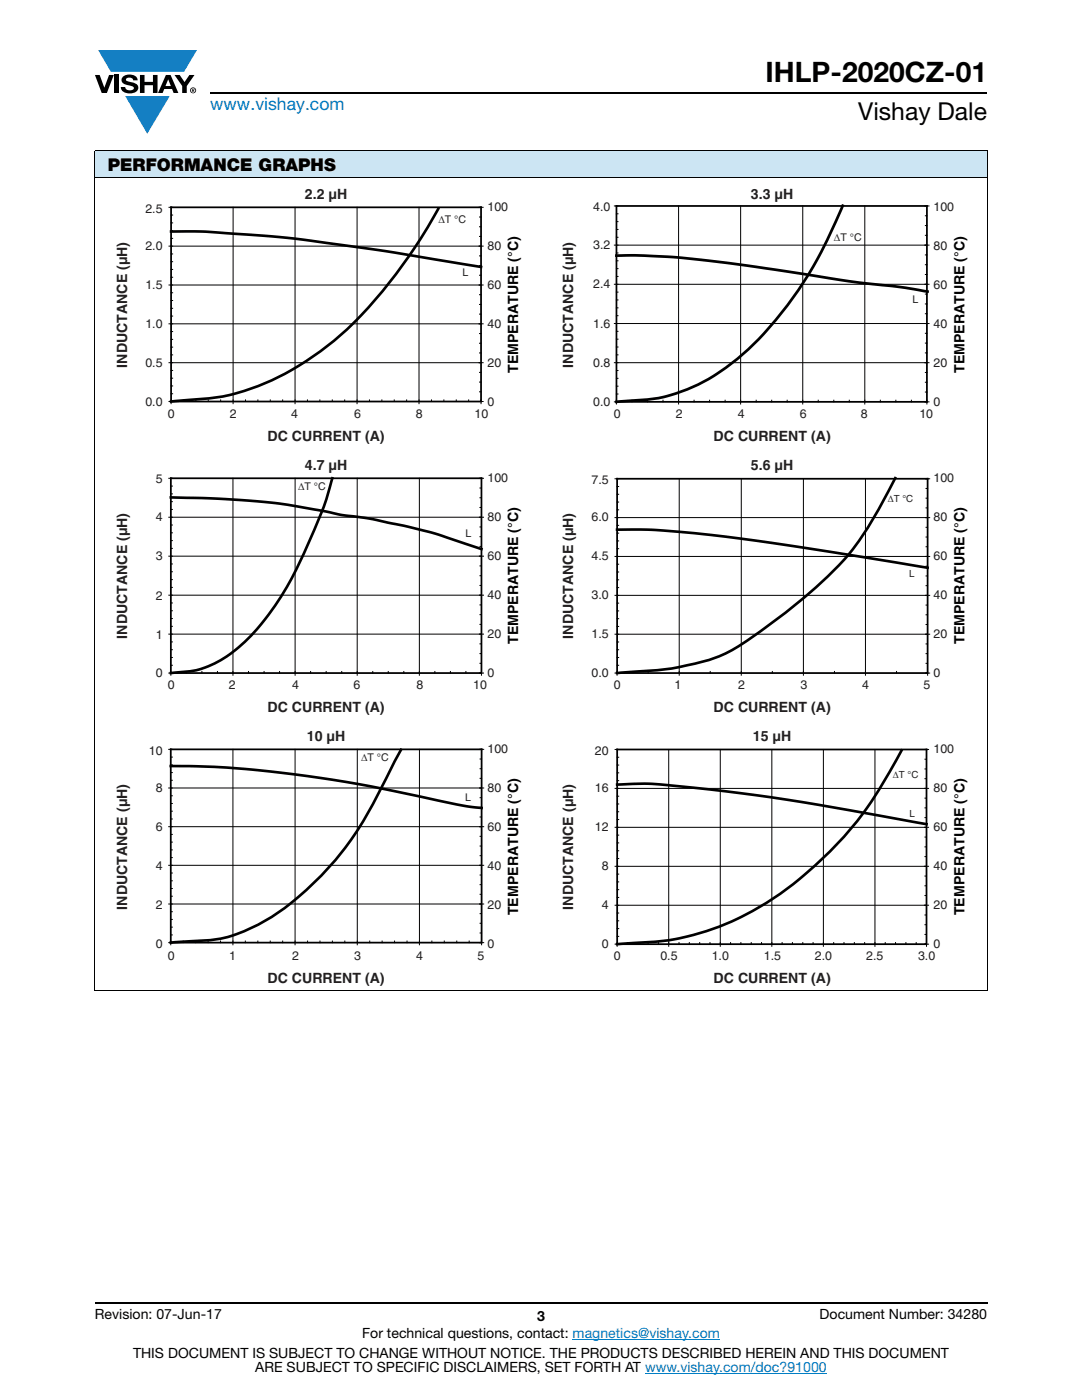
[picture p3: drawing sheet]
<svg xmlns="http://www.w3.org/2000/svg" width="216mm" height="279mm" viewBox="0 0 216 279" stroke-linecap="round" stroke-linejoin="round" font-family="sans-serif">
<g fill="#147fc3">
<path d="M19.6 10h19.7l-2.6 4.3h-1.1h-13.5z"/>
<path d="M25 19.2h8.9l-4.5 7.5z"/>
</g>
<g fill="#000">
<path d="M18.9 15h1l.9 2.5 1-2.5h.9l-1.4 3.6h-1zM22.9 15h.9v3.6h-.9zM24.6 15.3a2.1 2.1 0 0 1 2.8 .3l.1 .4h-.9a.79 .79 0 0 0-.7-.5 .79 .79 0 0 0-.8 .4l.3 .3 1 .2a1.08 1.08 0 0 1 1.2 1 1.08 1.08 0 0 1-1.1 1.2 1.73 1.73 0 0 1-2.4-1.2h.9a.96 .96 0 0 0 .8 .6 .96 .96 0 0 0 .9-.4 1.31 1.31 0 0 0-1.2-.6 1.03 1.03 0 0 1-1.1-.6 1.03 1.03 0 0 1 .2-1.1zM27.9 15h.9v1.3h1.7v-1.3h.9v3.6h-.9v-1.6h-1.7v1.6h-.9zM34.8 15h1.1l.9 1.4 1-1.4h1l-1.5 2.2v1.4h-.9v-1.4z"/>
<path d="M33.6 15.9l.5 1.3h-1.1zM33.1 15l-1.6 3.6h1l.3-.8h1.5l.3 .8h1l-1.6-3.6z"/>
<path d="M38.4 17.8h.2v.2h-.2zM38.3 17.7v.7h.1v-.3l.4 .3-.2-.3 .2-.2-.1-.2z"/>
<path d="M38.1 18a.46 .46 0 0 1 .9 0 .46 .46 0 0 1-.9 0zM37.9 18a.6 .6 0 0 0 1.2 0 .6 .6 0 0 0-1.2 0z"/>
</g>
<path d="M42 18.6h155M18.9 260h178.1" fill="none" stroke="#000" stroke-width=".36"/>
<path d="M114.3 267.3h29.3M128.7 274h36.3" fill="none" stroke="#007ec4" stroke-width=".2"/>
<path d="M18.9 30h178.1v5.5h-178.1z" fill="#cce5f3"/>
<path d="M18.9 30h178.1M18.9 35.5h178.1M18.9 30.1v167.6M197 30.1v167.6M18.9 197.8h178.1" fill="none" stroke="#000" stroke-width=".2"/>
<path d="M22.9 37.3h81.2v51.4h-81.2z" fill="#fff"/>
<g fill="none" stroke="#000" stroke-width=".2">
<path d="M34.1 60h.3M34.1 58.4h.3M34.1 55.3h.3M34.1 53.8h.3M34.1 52.2h.3M34.1 50.7h.3M34.1 47.6h.3M34.1 46h.3M34.1 44.5h.3M34.1 42.9h.3M34.4 41.4h-.7M46.5 41.4v39.2"/>
<path d="M58.9 41.4v39.2M71.2 41.4v39.2M83.6 41.4v39.2M95.6 41.4h.8M95.7 58.8h.3M95.7 54.9h.3M95.7 53h.3M95.7 51.1h.3M95.7 47.2h.3M95.7 45.3h.3M95.7 43.3h.3M96.4 56.9h-62.7"/>
<path d="M96.4 49.1h-62.7M34.1 64.6h61.9M34.1 78.6h.3M34.1 77h.3M34.1 75.5h.3M34.1 73.9h.3M34.1 70.8h.3M34.1 69.3h.3M34.1 67.7h.3M34.1 66.2h.3M34.1 63.1h.3M34.1 61.5h.3"/>
<path d="M34.1 79.8v.8M34.4 64.6h-.7M36.6 79.8v.3M39.1 79.8v.3M41.6 79.8v.3M44 79.8v.3M49 79.8v.3M51.5 79.8v.3M53.9 79.8v.3M56.4 79.8v.3M61.3 79.8v.3M63.8 79.8v.3"/>
<path d="M66.3 79.8v.3M68.8 79.8v.3M73.7 79.8v.3M76.2 79.8v.3M78.7 79.8v.3M81.1 79.8v.3M86.1 79.8v.3M88.6 79.8v.3M91 79.8v.3M93.5 79.8v.3M95.6 64.6h.8M95.7 78.2h.3"/>
<path d="M95.7 76.3h.3M95.7 74.3h.3M95.7 70.4h.3M95.7 68.5h.3M95.7 66.6h.3M95.7 62.7h.3M95.7 60.8h.3M96 79.8v.8M96.4 72.4h-62.7M34.4 80.1h-.7M95.6 80.1h.8"/>
</g>
<path d="M34.1 41.4h61.9v38.7h-61.9z" fill="none" stroke="#000" stroke-width=".35"/>
<path d="M34.1 46.2a199 199 0 0 1 20.1 1 603.7 603.7 0 0 1 41.8 6.1M87.4 41.7a100 100 0 0 1-19.4 25.2 51.4 51.4 0 0 1-24.4 12.4l-9.5 .8" fill="none" stroke="#000" stroke-width=".53"/>
<path d="M112 37.3h81.1v51.4h-81.1z" fill="#fff"/>
<g fill="none" stroke="#000" stroke-width=".2">
<path d="M122.6 56.7h62.8M122.6 48.9h62.8M122.6 41.1h.7M123 59.9h.3M123 58.3h.3M123 55.2h.3M123 53.6h.3M123 52h.3M123 50.5h.3M123 47.4h.3M123 45.8h.3M123 44.2h.3"/>
<path d="M123 42.7h.3M135.4 41.1v39.5M147.8 41.1v39.1M160.2 41.1v39.5M172.6 41.1v39.5M184.5 41.1h.9M184.6 58.7h.4M184.6 54.8h.4M184.6 52.8h.4M184.6 50.9h.4M184.6 47h.4M184.6 45h.4"/>
<path d="M184.6 43.1h.4M122.6 72.4h62.8M122.6 64.6h62.8M123 78.6h.3M123 77.1h.3M123 75.5h.3M123 73.9h.3M123 70.8h.3M123 69.3h.3M123 67.7h.3M123 66.1h.3M123 63h.3"/>
<path d="M123 61.4h.3M123 79.9v.7M126.1 79.9v.3M129.2 79.9v.3M132.3 79.9v.3M138.5 79.9v.3M141.6 79.9v.3M144.7 79.9v.3M150.9 79.9v.3M154 79.9v.3M157.1 79.9v.3M163.3 79.9v.3"/>
<path d="M166.4 79.9v.3M169.5 79.9v.3M175.7 79.9v.3M178.8 79.9v.3M181.9 79.9v.3M184.6 78.2h.4M184.6 76.3h.4M184.6 74.3h.4M184.6 70.4h.4M184.6 68.5h.4M184.6 66.5h.4M184.6 62.6h.4"/>
<path d="M184.6 60.7h.4M185 79.9v.7M122.6 80.2h.7M147.8 80.2v.4M184.5 80.2h.9"/>
</g>
<path d="M123 41.1h62v39.1h-62z" fill="none" stroke="#000" stroke-width=".35"/>
<path d="M123 51a147 147 0 0 1 26 2l11.2 1.7a248.9 248.9 0 0 0 20.4 2.7l4.5 .8M168.2 41.1a81.6 81.6 0 0 1-17.3 27.1 38.1 38.1 0 0 1-19.4 11.2l-2.9 .4-5.6 .4" fill="none" stroke="#000" stroke-width=".54"/>
<path d="M22.9 91.4h81.2v51.4h-81.2z" fill="#fff"/>
<g fill="none" stroke="#000" stroke-width=".2">
<path d="M34.1 98.6h.3M34.1 97h.3M34.4 95.5h-.7M46.5 95.5v39.3M58.9 95.5v39.3M71.3 95.5v39.3M83.7 95.5v39.3M95.7 95.5h.8M95.8 99.3h.3M95.8 97.4h.3M34.1 117.2h.3M34.1 115.7h.3"/>
<path d="M34.1 114.1h.3M34.1 112.6h.3M34.1 109.4h.3M34.1 107.9h.3M34.1 106.3h.3M34.1 104.8h.3M34.1 101.7h.3M34.1 100.1h.3M95.8 116.8h.3M95.8 114.9h.3M95.8 112.9h.3M95.8 109.1h.3"/>
<path d="M95.8 107.1h.3M95.8 105.2h.3M95.8 101.3h.3M96.5 118.8h-62.8M96.5 111h-62.8M96.5 103.2h-62.8M34.1 132.8h.3M34.1 131.2h.3M34.1 129.7h.3M34.1 128.1h.3M34.1 125h.3M34.1 123.4h.3"/>
<path d="M34.1 121.9h.3M34.1 120.3h.3M34.1 134v.8M34.4 134.3h-.7M37.2 134v.3M40.3 134v.3M43.4 134v.3M49.6 134v.3M52.7 134v.3M55.8 134v.3M62 134v.3M65.1 134v.3"/>
<path d="M68.2 134v.3M74.4 134v.3M77.5 134v.3M80.6 134v.3M86.8 134v.3M89.9 134v.3M93 134v.3M95.7 134.3h.8M95.8 132.4h.3M95.8 130.4h.3M95.8 128.5h.3M95.8 124.6h.3"/>
<path d="M95.8 122.7h.3M95.8 120.7h.3M96.1 134v.8M96.5 126.6h-62.8"/>
</g>
<path d="M34.1 95.5h62v38.8h-62z" fill="none" stroke="#000" stroke-width=".35"/>
<path d="M34.1 99.3a147.5 147.5 0 0 1 31.8 3l1.5 .3a100.1 100.1 0 0 1 11.6 2l7.8 1.9 9.3 3.1M66.3 95.5a85.1 85.1 0 0 1-6.4 16.5 50.8 50.8 0 0 1-13 17.8 18.6 18.6 0 0 1-12 4.4l-.8 .1" fill="none" stroke="#000" stroke-width=".53"/>
<path d="M112 91.4h81.1v51.4h-81.1z" fill="#fff"/>
<g fill="none" stroke="#000" stroke-width=".2">
<path d="M122.7 95.5h.7M123.1 98.6h.3M123.1 97.1h.3M135.5 95.5v39.3M147.9 95.5v39.3M160.3 95.5v39.3M172.7 95.5v39.3M184.7 95.5h.8M184.8 99.4h.3M184.8 97.5h.3M122.7 118.8h62.8M122.7 111.1h62.8"/>
<path d="M122.7 103.3h62.8M123.1 117.3h.3M123.1 115.7h.3M123.1 114.2h.3M123.1 112.6h.3M123.1 109.5h.3M123.1 108h.3M123.1 106.4h.3M123.1 104.8h.3M123.1 101.7h.3M123.1 100.2h.3M184.8 116.9h.3"/>
<path d="M184.8 114.9h.3M184.8 113h.3M184.8 109.1h.3M184.8 107.2h.3M184.8 105.2h.3M184.8 101.4h.3M122.7 126.6h62.8M123.1 132.8h.3M123.1 131.2h.3M123.1 129.7h.3M123.1 128.1h.3M123.1 125h.3"/>
<path d="M123.1 123.5h.3M123.1 121.9h.3M123.1 120.4h.3M123.1 134v.8M123.4 134.3h-.7M129.3 134v.3M141.7 134v.3M154.1 134v.3M166.5 134v.3M178.9 134v.3M184.7 134.3h.8M184.8 132.4h.3"/>
<path d="M184.8 130.4h.3M184.8 128.5h.3M184.8 124.6h.3M184.8 122.7h.3M184.8 120.8h.3M185.1 134v.8"/>
</g>
<path d="M123.1 95.5h62v38.8h-62z" fill="none" stroke="#000" stroke-width=".35"/>
<path d="M178.6 95.4a78.7 78.7 0 0 1-10.1 16.3 112.9 112.9 0 0 1-23.3 18.5 44.8 44.8 0 0 1-12.9 3.4l-9.2 .7M123.1 105.7a157.9 157.9 0 0 1 24.8 1.8l15.5 2.3 21.7 3.5" fill="none" stroke="#000" stroke-width=".53"/>
<path d="M22.9 145.5h81.2v51.4h-81.2z" fill="#fff"/>
<g fill="none" stroke="#000" stroke-width=".2">
<path d="M33.7 149.6h.7M34.1 158.8h.3M34.1 155.7h.3M34.1 154.2h.3M34.1 152.6h.3M34.1 151.1h.3M46.5 149.6v38.9M58.9 149.6v38.9M71.3 149.6v38.9M83.7 149.6v38.9M95.7 149.6h.8M95.8 159.2h.3"/>
<path d="M95.8 155.3h.3M95.8 153.4h.3M95.8 151.5h.3M96.5 157.3h-62.8M34.1 178.9h.3M34.1 177.3h.3M34.1 175.8h.3M34.1 174.2h.3M34.1 171.2h.3M34.1 169.6h.3M34.1 168.1h.3M34.1 166.5h.3"/>
<path d="M34.1 163.4h.3M34.1 161.9h.3M34.1 160.4h.3M95.8 178.5h.3M95.8 176.6h.3M95.8 174.6h.3M95.8 170.8h.3M95.8 168.8h.3M95.8 166.9h.3M95.8 163h.3M95.8 161.1h.3M96.5 172.7h-62.8"/>
<path d="M96.5 165h-62.8M34.1 186.6h.3M34.1 185h.3M34.1 183.5h.3M34.1 182h.3M34.1 187.8v.7M34.4 188.1h-.7M36.6 187.8v.3M39 187.8v.3M41.5 187.8v.3M44 187.8v.3M49 187.8v.3"/>
<path d="M51.4 187.8v.3M53.9 187.8v.3M56.4 187.8v.3M61.4 187.8v.3M63.8 187.8v.3M66.3 187.8v.3M68.8 187.8v.3M73.8 187.8v.3M76.2 187.8v.3M78.7 187.8v.3M81.2 187.8v.3M86.2 187.8v.3"/>
<path d="M88.7 187.8v.3M91.1 187.8v.3M93.6 187.8v.3M95.7 188.1h.8M95.8 186.2h.3M95.8 184.3h.3M95.8 182.3h.3M96.1 187.8v.7M96.5 180.4h-62.8"/>
</g>
<path d="M34.1 149.6h62v38.5h-62z" fill="none" stroke="#000" stroke-width=".35"/>
<path d="M34.1 152.9a225.8 225.8 0 0 1 49.6 6l3.7 .9a52.1 52.1 0 0 0 8.7 1.4M80 149.6l-1.2 2.3a100.2 100.2 0 0 1-10.4 17.9 57.1 57.1 0 0 1-17 14.8 25.8 25.8 0 0 1-13.5 3.3l-3.8 .2" fill="none" stroke="#000" stroke-width=".53"/>
<path d="M112 145.5h81.1v51.4h-81.1z" fill="#fff"/>
<g fill="none" stroke="#000" stroke-width=".2">
<path d="M122.7 149.6h.8M123.1 158.9h.4M123.1 155.8h.4M123.1 154.2h.4M123.1 152.7h.4M123.1 151.1h.4M133.4 149.6v39.3M143.7 149.6v39.3M154 149.6v39.3M164.3 149.6v39.3M174.6 149.6v39.3M184.5 149.6h.8"/>
<path d="M184.6 159.3h.3M184.6 155.4h.3M184.6 153.5h.3M184.6 151.5h.3M185.3 157.3h-62.6M123.1 179.1h.4M123.1 177.6h.4M123.1 176h.4M123.1 174.4h.4M123.1 171.3h.4M123.1 169.8h.4M123.1 168.2h.4"/>
<path d="M123.1 166.7h.4M123.1 163.6h.4M123.1 162h.4M123.1 160.5h.4M184.6 178.7h.3M184.6 176.8h.3M184.6 174.8h.3M184.6 171h.3M184.6 169h.3M184.6 167.1h.3M184.6 163.2h.3M184.6 161.2h.3"/>
<path d="M185.3 172.9h-62.6M185.3 165.1h-62.6M122.7 188.4h.8M123.1 186.9h.4M123.1 185.3h.4M123.1 183.8h.4M123.1 182.2h.4M123.1 188.1v.8M125.2 188.1v.3M127.3 188.1v.3M129.3 188.1v.3M131.4 188.1v.3"/>
<path d="M135.5 188.1v.3M137.5 188.1v.3M139.6 188.1v.3M141.7 188.1v.3M145.8 188.1v.3M147.8 188.1v.3M149.9 188.1v.3M152 188.1v.3M156.1 188.1v.3M158.1 188.1v.3M160.2 188.1v.3M162.2 188.1v.3"/>
<path d="M166.4 188.1v.3M168.4 188.1v.3M170.5 188.1v.3M172.5 188.1v.3M176.6 188.1v.3M178.7 188.1v.3M180.8 188.1v.3M182.8 188.1v.3M184.5 188.4h.8M184.6 186.5h.3M184.6 184.5h.3M184.6 182.6h.3"/>
<path d="M184.9 188.1v.8M185.3 180.7h-62.6"/>
</g>
<path d="M123.1 149.6h61.8v38.8h-61.8z" fill="none" stroke="#000" stroke-width=".35"/>
<path d="M123.1 156.6l3.5-.2a47.3 47.3 0 0 1 8.9 .5 500.8 500.8 0 0 1 47.8 7.3l1.6 .3M179.9 149.8a79.3 79.3 0 0 1-13.3 19.1 64.5 64.5 0 0 1-23.4 16.1 47.7 47.7 0 0 1-17.1 3.2l-3 .2" fill="none" stroke="#000" stroke-width=".53"/>
<text font-size="5.6" x="152.8" y="16.4">IHLP-2020CZ-01</text>
<text font-size="4.9" x="171.3" y="24">Vishay Dale</text>
<text font-size="3.5" fill="#007ec4" x="42" y="21.9">www.vishay.com</text>
<text font-size="3.5" x="21.5" y="34.1">PERFORMANCE GRAPHS</text>
<g font-size="2.8" fill="#231f20">
<text x="60.8" y="39.7">2.2 µH</text>
<text x="149.8" y="39.7">3.3 µH</text>
<text x="25.4" y="73.3" transform="rotate(-90 25.4 73.3)">INDUCTANCE (µH)</text>
<text x="114.4" y="73.3" transform="rotate(-90 114.4 73.3)">INDUCTANCE (µH)</text>
<text x="53.4" y="88">DC CURRENT (A)</text>
<text x="142.4" y="88">DC CURRENT (A)</text>
<text x="60.8" y="93.8">4.7 µH</text>
<text x="149.8" y="93.8">5.6 µH</text>
<text x="25.4" y="127.4" transform="rotate(-90 25.4 127.4)">INDUCTANCE (µH)</text>
<text x="114.4" y="127.4" transform="rotate(-90 114.4 127.4)">INDUCTANCE (µH)</text>
<text x="53.4" y="142.1">DC CURRENT (A)</text>
<text x="142.4" y="142.1">DC CURRENT (A)</text>
<text x="61.2" y="147.9">10 µH</text>
<text x="150.2" y="147.9">15 µH</text>
<text x="25.4" y="181.5" transform="rotate(-90 25.4 181.5)">INDUCTANCE (µH)</text>
<text x="114.4" y="181.5" transform="rotate(-90 114.4 181.5)">INDUCTANCE (µH)</text>
<text x="53.4" y="196.2">DC CURRENT (A)</text>
<text x="142.4" y="196.2">DC CURRENT (A)</text>
</g>
<g font-size="2.8">
<text x="103.4" y="74.5" transform="rotate(-90 103.4 74.5)">TEMPERATURE (°C)</text>
<text x="192.4" y="74.5" transform="rotate(-90 192.4 74.5)">TEMPERATURE (°C)</text>
<text x="103.4" y="128.5" transform="rotate(-90 103.4 128.5)">TEMPERATURE (°C)</text>
<text x="192.4" y="128.5" transform="rotate(-90 192.4 128.5)">TEMPERATURE (°C)</text>
<text x="103.4" y="182.6" transform="rotate(-90 103.4 182.6)">TEMPERATURE (°C)</text>
<text x="192.4" y="182.6" transform="rotate(-90 192.4 182.6)">TEMPERATURE (°C)</text>
<text x="18.9" y="263.3">Revision: 07-Jun-17</text>
<text x="107.2" y="263.6">3</text>
<text x="163.6" y="263.3">Document Number: 34280</text>
<text x="72.3" y="267.1">For technical questions, contact: magnetics@vishay.com</text>
<text x="26.5" y="271">THIS DOCUMENT IS SUBJECT TO CHANGE WITHOUT NOTICE. THE PRODUCTS DESCRIBED HEREIN AND THIS DOCUMENT</text>
<text x="50.9" y="273.8">ARE SUBJECT TO SPECIFIC DISCLAIMERS, SET FORTH AT www.vishay.com/doc?91000</text>
</g>
<g font-size="2.5" fill="#231f20">
<text x="29" y="42.5">2.5</text>
<text x="97.3" y="42.2">100</text>
<text x="118.4" y="42.2">4.0</text>
<text x="186.3" y="42.2">100</text>
<text x="29" y="50">2.0</text>
<text x="97.3" y="49.9">80</text>
<text x="118.4" y="49.8">3.2</text>
<text x="186.3" y="49.9">80</text>
<text x="29" y="57.7">1.5</text>
<text x="97.3" y="57.7">60</text>
<text x="118.4" y="57.5">2.4</text>
<text x="186.3" y="57.7">60</text>
<text x="29" y="65.5">1.0</text>
<text x="97.3" y="65.5">40</text>
<text x="118.4" y="65.5">1.6</text>
<text x="186.3" y="65.5">40</text>
<text x="29" y="73.3">0.5</text>
<text x="97.3" y="73.3">20</text>
<text x="118.4" y="73.3">0.8</text>
<text x="186.3" y="73.3">20</text>
<text x="29" y="81">0.0</text>
<text x="33.5" y="83.4">0</text>
<text x="45.8" y="83.4">2</text>
<text x="58.1" y="83.4">4</text>
<text x="70.7" y="83.4">6</text>
<text x="83" y="83.4">8</text>
<text x="94.7" y="83.4">10</text>
<text x="97.3" y="81">0</text>
<text x="118.4" y="81">0.0</text>
<text x="122.5" y="83.4">0</text>
<text x="134.8" y="83.4">2</text>
<text x="147.2" y="83.4">4</text>
<text x="159.6" y="83.4">6</text>
<text x="171.8" y="83.4">8</text>
<text x="183.5" y="83.4">10</text>
<text x="186.3" y="81">0</text>
<text x="31.1" y="96.5">5</text>
<text x="97.3" y="96.3">100</text>
<text x="118" y="96.6">7.5</text>
<text x="186.3" y="96.3">100</text>
<text x="31.1" y="104.1">4</text>
<text x="97.3" y="104">80</text>
<text x="118" y="104">6.0</text>
<text x="186.3" y="104">80</text>
<text x="31.1" y="111.7">3</text>
<text x="97.3" y="111.8">60</text>
<text x="118" y="111.8">4.5</text>
<text x="186.3" y="111.8">60</text>
<text x="31.1" y="119.7">2</text>
<text x="97.3" y="119.6">40</text>
<text x="118" y="119.6">3.0</text>
<text x="186.3" y="119.6">40</text>
<text x="31.1" y="127.5">1</text>
<text x="97.3" y="127.4">20</text>
<text x="118" y="127.4">1.5</text>
<text x="186.3" y="127.4">20</text>
<text x="31.1" y="135.1">0</text>
<text x="33.5" y="137.5">0</text>
<text x="45.7" y="137.5">2</text>
<text x="58.3" y="137.5">4</text>
<text x="70.5" y="137.5">6</text>
<text x="83.1" y="137.5">8</text>
<text x="94.4" y="137.5">10</text>
<text x="97.3" y="135.1">0</text>
<text x="118" y="135.1">0.0</text>
<text x="122.5" y="137.5">0</text>
<text x="134.6" y="137.5">1</text>
<text x="147.3" y="137.5">2</text>
<text x="159.7" y="137.5">3</text>
<text x="172.1" y="137.5">4</text>
<text x="184.3" y="137.5">5</text>
<text x="186.3" y="135.1">0</text>
<text x="29.7" y="150.7">10</text>
<text x="97.3" y="150.4">100</text>
<text x="118.7" y="150.7">20</text>
<text x="186.3" y="150.4">100</text>
<text x="31.1" y="158.1">8</text>
<text x="97.3" y="158.1">80</text>
<text x="118.7" y="158.1">16</text>
<text x="186.3" y="158.1">80</text>
<text x="31.1" y="165.9">6</text>
<text x="97.3" y="165.9">60</text>
<text x="118.7" y="165.9">12</text>
<text x="186.3" y="165.9">60</text>
<text x="31.1" y="173.7">4</text>
<text x="97.3" y="173.7">40</text>
<text x="120.1" y="173.7">8</text>
<text x="186.3" y="173.7">40</text>
<text x="31.1" y="181.4">2</text>
<text x="97.3" y="181.4">20</text>
<text x="120.1" y="181.4">4</text>
<text x="186.3" y="181.4">20</text>
<text x="31.1" y="189.2">0</text>
<text x="33.5" y="191.6">0</text>
<text x="45.7" y="191.6">1</text>
<text x="58.3" y="191.6">2</text>
<text x="70.6" y="191.6">3</text>
<text x="83" y="191.6">4</text>
<text x="95.3" y="191.6">5</text>
<text x="97.3" y="189.2">0</text>
<text x="120.1" y="189.2">0</text>
<text x="122.5" y="191.6">0</text>
<text x="131.8" y="191.6">0.5</text>
<text x="142" y="191.6">1.0</text>
<text x="152.4" y="191.6">1.5</text>
<text x="162.6" y="191.6">2.0</text>
<text x="172.8" y="191.6">2.5</text>
<text x="183.2" y="191.6">3.0</text>
<text x="186.3" y="189.2">0</text>
</g>
<g font-size="2.1" fill="#231f20">
<text x="87.5" y="44.5">ΔT °C</text>
<text x="166.4" y="48.1">ΔT °C</text>
<text x="92.3" y="55.1">L</text>
<text x="182.1" y="60.4">L</text>
<text x="59.5" y="97.9">ΔT °C</text>
<text x="92.9" y="107.2">L</text>
<text x="72" y="151.9">ΔT °C</text>
<text x="92.8" y="159.9">L</text>
</g>
<g font-size="2" fill="#231f20">
<text x="177.2" y="100.2">ΔT °C</text>
<text x="181.4" y="115.2">L</text>
<text x="178.2" y="155.2">ΔT °C</text>
<text x="181.5" y="163">L</text>
</g>
</svg>
